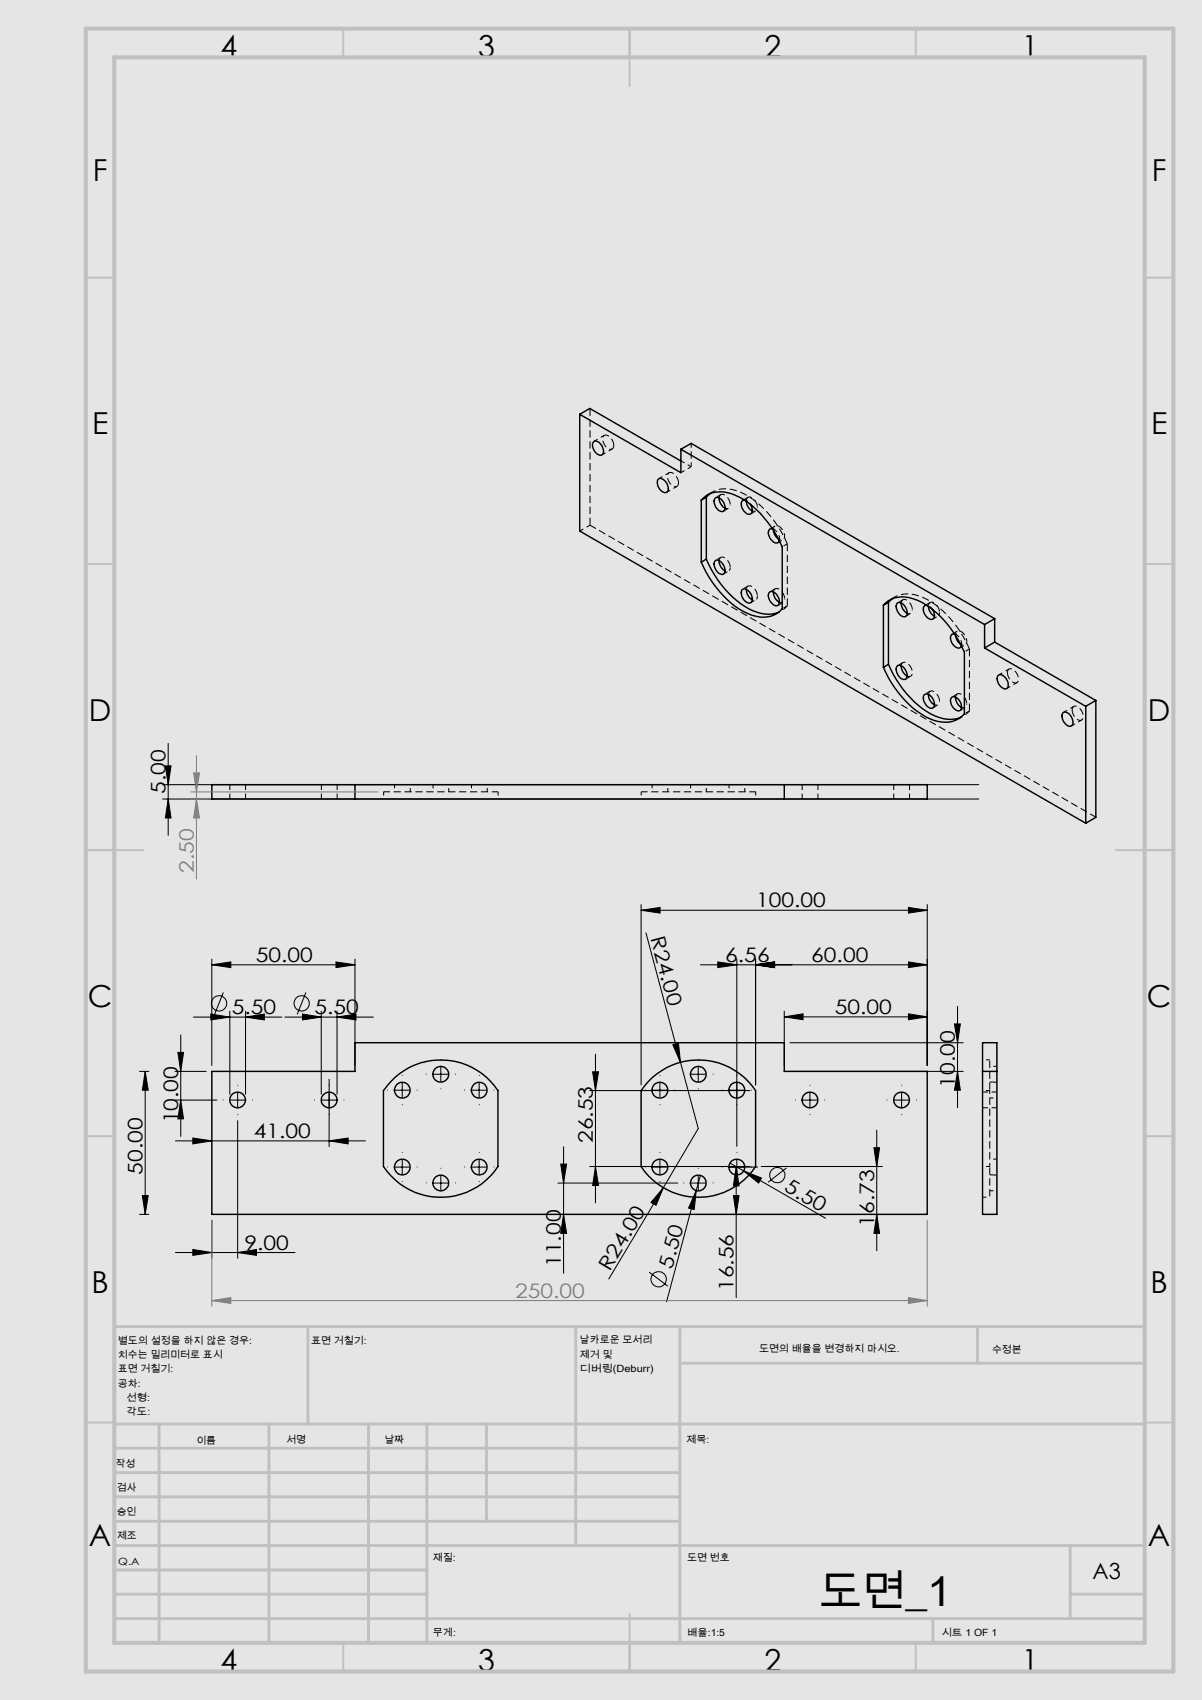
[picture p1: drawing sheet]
<svg xmlns="http://www.w3.org/2000/svg" width="210mm" height="297mm" viewBox="0 0 210 297" stroke-linecap="round" stroke-linejoin="round" font-family="sans-serif">
<path d="M0 0h210v297h-210z" fill="none" stroke="#e6e6db" stroke-width=".18"/>
<path d="M0 0h210v297h-210z" fill="#e6e6db"/>
<g fill="none" stroke="#000" stroke-width=".25">
<path d="M101.3 72.4v20.4l88.4 51M101.3 72.4l17.7 10.2v-4.1M101.3 72.4l1.7-1 16 9.1M103.8 77.1a1.56 1.56 0 0 1 1.6 1.7 .58 .58 0 0 1-.2 .7 .58 .58 0 0 1-.7-.1 1.81 1.81 0 0 1-.9-2.1zM119 78.5l53 30.6M119 78.5l1.8-1 53 30.6M114.9 83.8a.88 .88 0 0 1 1.4 .3l.3 .6a.78 .78 0 0 1 .2 .9 .78 .78 0 0 1-.8 .4 1.89 1.89 0 0 1-1.1-2.2zM122.5 87.4a4.9 4.9 0 0 1 6-.9 17.1 17.1 0 0 1 8.2 9v10.9a4.9 4.9 0 0 1-6 .8 17.2 17.2 0 0 1-8.2-9M122.5 87.4v10.8M123.4 97.7a17.5 17.5 0 0 0 8.2 9 6 6 0 0 0 4.4 .3M123.4 86.9l-.9 .5M123.4 86.9v10.8"/>
<path d="M123.4 97.7l-.9 .5M124 86.3l-.6 .6M124.9 87.1a.68 .68 0 0 1 1.1 .1 1.54 1.54 0 0 1 .4 2.1 1.5 1.5 0 0 1-1.6-1.4zM125 97.9a1.63 1.63 0 0 1 1.7 1.8 .66 .66 0 0 1-.5 .7 .66 .66 0 0 1-.8-.4 1.59 1.59 0 0 1-.4-2.1zM125.6 87a2.11 2.11 0 0 0 1.1 1.8M125.6 97.9a2.11 2.11 0 0 0 1.1 1.9M130 87.3a.91 .91 0 0 0-.4 1.4l.4 .6a.83 .83 0 0 0 1.3 .3 1.57 1.57 0 0 0-.2-1.5M130.4 87.6l.1 .6 .3 .6 .6 .4M134.9 92.4a.66 .66 0 0 0-.6 .3 .66 .66 0 0 0 0 .7l.4 .9a.87 .87 0 0 0 1.4 .4v-.2M135.1 92.7l.3 .8 .6 .7M129.6 103.1a.88 .88 0 0 1 1.4 .3l.3 .6a.78 .78 0 0 1 .1 .9 .78 .78 0 0 1-.7 .4 1.89 1.89 0 0 1-1.1-2.2zM130.4 102.9a2.11 2.11 0 0 0 1 1.9"/>
<path d="M134.5 103.4a1.5 1.5 0 0 1 1.6 1.4 .67 .67 0 0 1-.2 1 .67 .67 0 0 1-.9-.3 1.51 1.51 0 0 1-.5-2.1zM135.1 103.4a2 2 0 0 0 1.1 1.8M154.3 105.7a5 5 0 0 1 6-.8 17.4 17.4 0 0 1 8.2 9v10.8a4.9 4.9 0 0 1-6 .9 17.2 17.2 0 0 1-8.2-9M154.3 105.7v10.9M155.2 116.1a17.5 17.5 0 0 0 8.2 9 5.8 5.8 0 0 0 4.4 .2M155.2 105.2l-.9 .5M155.2 105.2v10.9M155.2 116.1l-.9 .5M155.9 104.6l-.7 .6M156.8 116.3a1.5 1.5 0 0 1 1.7 1.4 .7 .7 0 0 1-.3 1 .7 .7 0 0 1-.9-.3 1.59 1.59 0 0 1-.5-2.1zM156.8 105.3a1.5 1.5 0 0 1 1.7 1.4 .7 .7 0 0 1-.3 1 .7 .7 0 0 1-.9-.2 1.59 1.59 0 0 1-.5-2.2zM157.4 105.3a2.11 2.11 0 0 0 1.1 1.9"/>
<path d="M157.4 116.3a2.11 2.11 0 0 0 1.1 1.8M161.9 105.7h-.1a.86 .86 0 0 0-.4 1.4l.6 .8a.69 .69 0 0 0 1 .3 .69 .69 0 0 0 .2-1l-.3-.7M162.2 105.9l.1 .6 .4 .7 .6 .4M166.8 110.8a.64 .64 0 0 0-.7 .2 .64 .64 0 0 0 0 .7 1.55 1.55 0 0 0 1.6 1.5l.3-.3M166.9 111.1l.3 .8 .6 .6M172 109.1v4.1M172 113.2l17.7 10.2M173.8 112.2l-1.8 1M173.8 112.2l17.7 10.2M173.8 108.1l-1.8 1M173.8 108.1v4.1M174.3 118.1a.88 .88 0 0 1 1.4 .3l.4 1a.69 .69 0 0 1-.2 .9 .69 .69 0 0 1-1-.3l-.6-.8a1.18 1.18 0 0 1 0-1.1z"/>
<path d="M37 137.1h125v2.5h-125zM62 137.1v2.5M137 137.1v2.5M161.4 121.4a.88 .88 0 0 1 1.4 .4l.3 .6a.78 .78 0 0 1 .2 .9 .78 .78 0 0 1-.8 .4 1.96 1.96 0 0 1-1.1-2.3zM162.2 121.3a2.11 2.11 0 0 0 1.1 1.9M166.3 121.8a1.56 1.56 0 0 1 1.7 1.7 .64 .64 0 0 1-.4 .7 .64 .64 0 0 1-.8-.3 1.52 1.52 0 0 1-.5-2.1zM166.9 121.8a2.11 2.11 0 0 0 1.1 1.8M185.7 124.6a.85 .85 0 0 1 1.3 .4l.3 .6a.79 .79 0 0 1 .2 .8 .79 .79 0 0 1-.7 .5 1.87 1.87 0 0 1-1.1-2.3zM189.7 123.4v20.4M191.5 122.4v20.4l-1.8 1M191.5 122.4l-1.8 1M37 187.2h25v-5h75v5h25v25h-125z"/>
<path d="M68.3 188.9a12 12 0 0 1 18.7 1.6v13.3a12 12 0 0 1-20 0v-13.3zM113.3 188.9a12 12 0 0 1 18.7 1.6v13.3a12 12 0 0 1-20 0v-13.3zM171.7 182.2h2.5v30h-2.5zM171.7 187.2h2.5"/>
<circle cx="41.5" cy="192.2" r="1.38"/>
<circle cx="57.5" cy="192.2" r="1.36"/>
<circle cx="70.3" cy="190.5" r="1.39"/>
<circle cx="77" cy="187.7" r="1.37"/>
<circle cx="83.7" cy="190.5" r="1.39"/>
<circle cx="115.3" cy="190.5" r="1.37"/>
<circle cx="122" cy="187.7" r="1.39"/>
<circle cx="128.7" cy="190.5" r="1.37"/>
<circle cx="141.5" cy="192.2" r="1.38"/>
<circle cx="157.5" cy="192.2" r="1.36"/>
<circle cx="70.3" cy="203.9" r="1.39"/>
<circle cx="77" cy="206.7" r="1.36"/>
<circle cx="83.7" cy="203.9" r="1.39"/>
<circle cx="115.3" cy="203.9" r="1.37"/>
<circle cx="122" cy="206.7" r="1.38"/>
<circle cx="128.7" cy="203.9" r="1.37"/>
</g>
<path d="M137.6 95a17.6 17.6 0 0 0-8.2-9 5.2 5.2 0 0 0-5.3 .2M157.5 116.3a.64 .64 0 0 1 .5-.6 .64 .64 0 0 1 .7 .3 1.54 1.54 0 0 1 .4 2.1h-.6M169.4 113.4a17.6 17.6 0 0 0-8.2-9 5.2 5.2 0 0 0-5.3 .2M87 138.3h-20M132 138.3h-20" fill="none" stroke="#000" stroke-width=".18" stroke-dasharray="1.3 .6" stroke-dashoffset=".2" stroke-linecap="butt"/>
<g fill="none" stroke="#000" stroke-width=".18" stroke-dasharray="1.3 .6" stroke-dashoffset=".6" stroke-linecap="butt">
<path d="M105.2 79.5l1.7-1.1M105.6 76.1l-1.8 1M103.1 91.7l-1.8 1.1M116.5 86l1.8-1M116.9 82.6l-1.8 1M120.8 81.5l-1.8 1.1M120.8 81.5l-1.8-1M176.3 116.9l-1.8 1M67 138.3v1.3M68.9 137.1v1.2M71.7 138.3v-1.2M75.7 137.1v1.2"/>
<path d="M78.4 138.3v-1.2M82.4 137.1v1.2M85.1 138.3v-1.2M87 138.3v1.3M112 138.3v1.3M113.9 137.1v1.2M116.7 138.3v-1.2M120.6 137.1v1.2M123.4 138.3v-1.2M127.4 137.1v1.2M130.1 138.3v-1.2M132 138.3v1.3"/>
<path d="M175.9 120.3l1.8-1M187.2 126.8l1.8-1M187.6 123.4l-1.8 1M172.9 190.5h-1.2M172.9 185.2h-1.2M172.9 191.8h1.3M172.9 189h1.3M174.2 189.1h-1.3M174.2 186.3h-1.3M171.7 209.2h1.2M172.9 203.8h-1.2M172.9 205.3h1.3"/>
<path d="M172.9 208h1.3M174.2 202.5h-1.3M174.2 205.3h-1.3"/>
</g>
<path d="M136.2 94.4a1.98 1.98 0 0 0-1.2-2M168 112.8a1.98 1.98 0 0 0-1.2-2.1M40.2 137.1v2.5M42.9 139.6v-2.5M56.2 137.1v2.5M58.9 139.6v-2.5M140.2 137.1v2.5M142.9 139.6v-2.5M156.2 137.1v2.5M158.9 139.6v-2.5M171.7 193.5h2.5M174.2 190.8h-2.5" fill="none" stroke="#000" stroke-width=".18" stroke-dasharray="1.3 .6" stroke-dashoffset=".3" stroke-linecap="butt"/>
<path d="M125.6 97.9a.64 .64 0 0 1 .5-.6 .64 .64 0 0 1 .8 .3l.6 .9 .1 .6M127.6 88.2a1.86 1.86 0 0 0-1.5-1.8 .57 .57 0 0 0-.5 .5M130.4 102.9a.64 .64 0 0 1 .5-.6 .64 .64 0 0 1 .7 .3l.6 .9 .1 .6M137.1 104.6a1.86 1.86 0 0 0-1.5-1.8 .57 .57 0 0 0-.5 .6M159.4 106.5a1.86 1.86 0 0 0-1.5-1.8 .57 .57 0 0 0-.4 .6M164.2 122.5a1.86 1.86 0 0 0-1.5-1.8 .57 .57 0 0 0-.5 .6M168.9 123a1.86 1.86 0 0 0-1.5-1.8 .57 .57 0 0 0-.4 .6M172.9 190.5v-5.3M172.9 209.2v-5.4" fill="none" stroke="#000" stroke-width=".18" stroke-dasharray="1.3 .6" stroke-dashoffset="-.1" stroke-linecap="butt"/>
<path d="M126.7 88.8a.58 .58 0 0 0 .6 0 .58 .58 0 0 0 .3-.6M127.6 99.1a.58 .58 0 0 1-.3 .6 .58 .58 0 0 1-.6 0M130.1 87.3l.4 .2 .6 .6M131.4 89.2a.58 .58 0 0 0 .7 0 .58 .58 0 0 0 .2-.6M132.3 104.1a.58 .58 0 0 1-.2 .6 .58 .58 0 0 1-.7 .1M136.2 105.2a.58 .58 0 0 0 .6 0 .58 .58 0 0 0 .3-.6M158.5 107.1a.58 .58 0 0 0 .7 0 .58 .58 0 0 0 .2-.6M162.9 106.4l-.6-.6-.4-.1M164.2 107a.58 .58 0 0 1-.3 .6 .58 .58 0 0 1-.6 0M163.3 123.1a.58 .58 0 0 0 .6 0 .58 .58 0 0 0 .3-.6M168 123.6a.58 .58 0 0 0 .7 0 .58 .58 0 0 0 .2-.6M172.9 203.8v-13.3" fill="none" stroke="#000" stroke-width=".18" stroke-dasharray="1.3 .6" stroke-dashoffset=".7" stroke-linecap="butt"/>
<path d="M107.2 77.8a1.86 1.86 0 0 0-1.4-1.8 .86 .86 0 0 0-.4 1.3l.4 .6a.78 .78 0 0 0 .6 .6 .78 .78 0 0 0 .8-.4v-.3M103.1 91.7v-20.4M118.5 84.3a1.86 1.86 0 0 0-1.4-1.8 .86 .86 0 0 0-.4 1.4l.4 .6a.78 .78 0 0 0 .7 .5 .78 .78 0 0 0 .7-.4v-.3M137.6 105.8v-10.8M176 117.5a1.86 1.86 0 0 0 1.5 1.8 .86 .86 0 0 0 .3-1.3l-.3-.6a.78 .78 0 0 0-.7-.6 .78 .78 0 0 0-.8 .4v.3M169.4 124.2v-10.8M187.3 124a1.86 1.86 0 0 0 1.5 1.9 .86 .86 0 0 0 .3-1.4l-.3-.6a.78 .78 0 0 0-.7-.5 .78 .78 0 0 0-.8 .4v.2" fill="none" stroke="#000" stroke-width=".18" stroke-dasharray="1.3 .6" stroke-linecap="butt"/>
<path d="M103.1 91.7l88.4 51.1" fill="none" stroke="#000" stroke-width=".18" stroke-dasharray="1.3 .6" stroke-dashoffset=".1" stroke-linecap="butt"/>
<g fill="none" stroke="#000" stroke-width=".18" stroke-dasharray="1.3 .6" stroke-dashoffset=".5" stroke-linecap="butt">
<path d="M120.8 77.5v4M124.5 85.9l-.9 .6M125.9 86.4l-.9 .5M125.9 97.4l-.9 .5M126.4 89.3l.9-.5M130.7 86.9l-.9 .5M131.2 89.8l.9-.5M135.4 91.9l-.9 .5M135.9 94.8l.9-.5M137.6 95l-.9 .5M126.4 100.3l.9-.5M130.7 102.4l-.9 .5"/>
<path d="M131.2 105.3l.9-.5M135.4 102.9l-.9 .5M135.6 107.2l.9-.5M135.9 105.8l.9-.6M137.6 105.8l-.9 .6M156.3 104.3l-.9 .5M157.7 104.8l-.8 .5M157.7 115.8l-.8 .5M158.2 107.7l.9-.5M158.2 118.6l.9-.5M162.5 105.3l-.9 .5M163 108.1l.9-.5"/>
<path d="M167.2 110.3l-.8 .5M167.7 113.2l.9-.5M169.4 113.4l-.9 .5M162.5 120.8l-.9 .5M163 123.7l.9-.6M167.2 121.2l-.8 .5M167.4 125.6l.9-.5M167.7 124.1l.9-.5M169.4 124.2l-.9 .5"/>
</g>
<path d="M136 107l.6-.4 1-.8M167.8 125.3l.7-.3 .9-.8" fill="none" stroke="#000" stroke-width=".18" stroke-dasharray="1.3 .6" stroke-dashoffset="1" stroke-linecap="butt"/>
<path d="M135.1 92.6a.66 .66 0 0 1 .4-.8 .66 .66 0 0 1 .9 .4l.6 .8 .1 .7M137.1 93.7a.61 .61 0 0 1-.4 .6 .61 .61 0 0 1-.7-.2M167 111a.66 .66 0 0 1 .4-.8 .66 .66 0 0 1 .8 .3l.6 .9 .1 .6M168.9 112a.61 .61 0 0 1-.3 .7 .61 .61 0 0 1-.8-.2" fill="none" stroke="#000" stroke-width=".18" stroke-dasharray="1.3 .6" stroke-dashoffset=".8" stroke-linecap="butt"/>
<path d="M132.3 88.6a1.86 1.86 0 0 0-1.4-1.8 .61 .61 0 0 0-.5 .8M162.2 105.9a.65 .65 0 0 1 .4-.7 .65 .65 0 0 1 .8 .3l.6 .9 .2 .6" fill="none" stroke="#000" stroke-width=".18" stroke-dasharray="1.3 .6" stroke-dashoffset="-.2" stroke-linecap="butt"/>
<g fill="none" stroke="#000" stroke-width=".18">
<path d="M28.4 137.1h142.6M28.4 139.6h142.6M28.9 133.8h1l-.5 3.3zM29.4 129.9v16M29.4 139.6l.5 3.3h-1zM112 159l3.3-.5v1zM112 158v31.5M112 159h50M158.7 158.5l3.3 .5-3.3 .5zM162 158v28.2M33.8 177.7h15.4M36.8 177.2l3.3 .5-3.3 .5z"/>
<path d="M37 168.6l3.3-.5v.9zM37 167.6v18.6M37 168.6h25M39 173.4l-1.5 3.8M40.1 176.7v14.5M42.9 177.7l3.3-.5v1zM42.9 176.7v14.5M49.8 177.7h15.4M52.8 177.2l3.3 .5-3.3 .5zM53.4 173.4l-1.5 3.8M56.1 176.7v14.5M58.7 168.1l3.3 .5-3.3 .4z"/>
<path d="M58.9 177.7l3.3-.5v1zM58.9 176.7v14.5M62 167.6v18.6M112.9 163l6 22.6M122.4 168.6h39.6M125.4 168.1l3.3 .5-3.3 .4zM128.7 167.6v32.7M132 168.6l3.3-.5v.9zM132 167.6v21.9M137 177.7l3.3-.6v1zM137 176.7v9.5M137 177.7h25"/>
<path d="M158.7 177.1l3.3 .6-3.3 .4zM158.7 168.1l3.3 .5-3.3 .4zM166.8 178.9h1l-.5 3.3zM167.3 175.8v17.7M24.4 187.2h1.6M25.4 187.2v25M25.4 187.2l.5 3.3h-1zM30.6 192.2h7.3M30.6 187.2h5.4M30.7 199.3h33.2M31.1 183.9h1l-.5 3.3zM31.6 192.2l.5 3.3h-1z"/>
<path d="M31.6 180.8v17.7M33.7 198.8l3.3 .5-3.3 .5zM40.3 192.2h2.5M41.5 190.9v2.5M41.5 195.8v24M56.3 192.2h2.5M57.5 199.3l3.3-.5v1zM57.5 188.6v11.7M69 190.5h2.5M70.3 189.2v2.5M75.7 187.7h2.5M77 186.4v2.5"/>
<path d="M82.5 190.5h2.5M83.7 189.2v2.5M103 190.5h28M103.5 187.3h1.1l-.6 3.2zM104 184.2v25.9M114.1 190.5h2.4M115.3 189.2v2.5M117.5 182.5l1-.2 .4 3.3zM118.9 185.6l3.1 11.6-6.1 10.3M120.8 187.7h2.5M122 186.4v2.5M127.5 190.5h2.5"/>
<path d="M138 187.2h30.3M138 182.2h30.3M140.3 192.2h2.5M141.5 190.9v2.5M153.2 197.4v21.1M156.2 192.2h2.5M157.5 190.9v2.5M167.3 187.2l.5 3.3h-1zM24.4 212.2h1.6M24.9 208.9h1l-.5 3.3zM30.7 218.8h20.8M33.7 218.3l3.3 .5-3.3 .5z"/>
<path d="M37 213.2v6.6M41.5 218.8l3.3-.5v1zM69 203.9h2.5M70.3 202.6v2.5M75.7 206.7h2.5M77 205.4v2.5M82.5 203.9h2.5M83.7 202.6v2.5M97.5 206.7h20.9M98 203.4h1l-.5 3.3zM98.5 200.3v22.2M98.5 212.2l.5 3.3h-1z"/>
<path d="M103 203.8h28M104 203.8l.6 3.3h-1.1zM114.1 203.9h2.4M115.3 202.6v2.5M115.9 207.5l-1.3 3.1-.9-.5zM115.9 207.5l-9.5 15.9M120.8 206.7h2.5M121.6 208l-.3 3.3-1-.2zM121.6 208l-5.1 19.4M122 205.4v2.5M122.4 205.3l-.8 2.7M127.5 203.9h4.9"/>
<path d="M127.5 203.2l2.4 1.4M128.1 208.9h1l-.5 3.3zM128.6 203.9v22.8M128.6 203.9l.5 3.3h-1zM128.7 202.6v2.5M129.9 204.6l3.1 1.2-.5 .9zM129.9 204.6l14.3 8.2M133 203.8h21.2M137.4 204l-3.2 2.5M152.7 200.5h1l-.5 3.3zM153.2 212.2l.5 3.3h-1zM113.4 222.2l3.3 2.5"/>
<circle cx="38.3" cy="175.3" r="1.34"/>
<circle cx="52.7" cy="175.3" r="1.34"/>
<circle cx="135.8" cy="205.3" r="1.32"/>
<circle cx="115.1" cy="223.5" r="1.34"/>
</g>
<path d="M33.3 138.4h32.7M33.3 139.6h2.7M33.8 135h1.1l-.6 3.4zM34.3 139.6l.6 3.3h-1.1zM34.3 132v21.6M37 213.2v15M162 213.2v15M37 227.2l3.3-.5v1zM37 227.2h125M158.7 226.7l3.3 .5-3.3 .5z" fill="none" stroke="#808080" stroke-width=".18"/>
<g fill="none" stroke="#000" stroke-width=".18" stroke-dasharray="15.2 1.3 1.3 1.3" stroke-linecap="butt">
<path d="M39 192.2h-.1M41.5 189.7v-.2M41.5 194.7v.1M44 192.2h.2M55 192.2h-.1M57.5 189.7v-.2M57.5 194.7v.1M60 192.2h.2M67.8 190.4h-.1M70.3 187.9v-.1M70.3 192.9v.2M72.8 190.4h.1"/>
<path d="M74.5 187.7h-.1M77 185.2v-.2M77 190.2v.1M79.5 187.7h.2M81.2 190.4h-.1M83.7 187.9v-.1M83.7 192.9v.2M86.2 190.4h.2M112.8 190.4h-.1M115.3 187.9v-.1M115.3 192.9v.2M117.8 190.4h.1"/>
<path d="M119.5 187.7h-.1M122 185.2v-.2M122 190.2v.1M124.5 187.7h.1M126.2 190.4h-.1M128.7 187.9v-.1M128.7 192.9v.2M131.2 190.4h.2M139 192.2h-.1M141.5 189.7v-.2M141.5 194.7v.1M144 192.2h.2"/>
<path d="M155 192.2h-.1M157.5 189.7v-.2M157.5 194.7v.1M160 192.2h.2M67.8 203.9h-.1M70.3 201.4v-.1M70.3 206.4v.1M72.8 203.9h.1M74.5 206.7h-.1M77 204.2v-.2M77 209.2v.1M79.5 206.7h.2"/>
<path d="M81.2 203.9h-.1M83.7 201.4v-.1M83.7 206.4v.1M86.2 203.9h.2M112.8 203.9h-.1M115.3 201.4v-.1M115.3 206.4v.1M117.8 203.9h.1M119.5 206.7h-.1M122 204.2v-.2M122 209.2v.1M124.5 206.7h.1"/>
<path d="M126.2 203.9h-.1M128.7 201.4v-.1M128.7 206.4v.1M131.2 203.9h.2"/>
</g>
<g fill="none" stroke="#c0c0c0" stroke-width=".35">
<path d="M60 5v5M110 5v10M160 5v5M15 48.5h5M200 48.5h5M15 98.5h5M200 98.5h5M15 148.5h10M195 148.5h10M15 198.5h5M200 198.5h5M15 248.5h5"/>
<path d="M200 248.5h5M60 287v5M110 282v10M160 287v5"/>
</g>
<g fill="none" stroke="#c0c0c0" stroke-width=".5">
<path d="M53.8 231.8v17M100.6 231.8v38.2M118.8 231.8v55.2M118.8 238.2h81.2M170.8 231.8v6.4M200 231.8h-180v55.2M20 248.8h180M20 257.3h98.8M20 253h98.8M27.8 248.8v38.2M47 248.8v38.2M64.4 248.8v38.2"/>
<path d="M74.6 248.8v38.2M85 248.8v17M20 265.8h98.8M20 261.5h98.8M20 278.5h54.6M20 274.3h54.6M20 270h180M187 278.5h13M187 270v12.8M20 282.8h180M163 282.8v4.2"/>
</g>
<path d="M15 5h190v287h-190zM20 10h180v277h-180z" fill="none" stroke="#c0c0c0" stroke-width=".7"/>
<g fill="#000">
<path d="M117.5 182.5l1-.2 .4 3.3zM115.9 207.5l-1.3 3.1-.9-.5zM121.6 208l-.3 3.3-1-.2zM129.9 204.6l3.1 1.2-.5 .9z"/>
<path d="M58.7 168.1l3.3 .5-3.3 .4zM37 168.6l3.3-.5v.9z"/>
<path d="M132 168.6l3.3-.5v.9zM158.7 168.1l3.3 .5-3.3 .4zM125.4 168.1l3.3 .5-3.3 .4zM132 168.6l3.3-.5v.9z"/>
<path d="M137 177.7l3.3-.6v1zM158.7 177.1l3.3 .6-3.3 .4zM112 159l3.3-.5v1zM158.7 158.5l3.3 .5-3.3 .5zM52.8 177.2l3.3 .5-3.3 .5zM58.9 177.7l3.3-.5v1zM36.8 177.2l3.3 .5-3.3 .5zM42.9 177.7l3.3-.5v1z"/>
<path d="M25.4 187.2l.5 3.3h-1zM24.9 208.9h1l-.5 3.3zM152.7 200.5h1l-.5 3.3zM153.2 212.2l.5 3.3h-1zM128.6 203.9l.5 3.3h-1zM128.1 208.9h1l-.5 3.3zM98 203.4h1l-.5 3.3zM98.5 212.2l.5 3.3h-1zM28.9 133.8h1l-.5 3.3zM29.4 139.6l.5 3.3h-1z"/>
<path d="M103.5 187.3h1.1l-.6 3.2zM104 203.8l.6 3.3h-1.1z"/>
<path d="M167.3 187.2l.5 3.3h-1zM166.8 178.9h1l-.5 3.3zM31.6 192.2l.5 3.3h-1zM31.1 183.9h1l-.5 3.3z"/>
<path d="M41.5 218.8l3.3-.5v1zM33.7 218.3l3.3 .5-3.3 .5zM57.5 199.3l3.3-.5v1zM33.7 198.8l3.3 .5-3.3 .5z"/>
</g>
<g fill="#808080">
<path d="M37 227.2l3.3-.5v1zM158.7 226.7l3.3 .5-3.3 .5z"/>
<path d="M33.8 135h1.1l-.6 3.4zM34.3 139.6l.6 3.3h-1.1z"/>
</g>
<text font-size="7.4" x="143" y="280.5">도면_1</text>
<g font-size="5.3">
<text x="38.5" y="9.9">4</text>
<text x="83.5" y="9.9">3</text>
<text x="133.6" y="9.9">2</text>
<text x="178.6" y="9.9">1</text>
<text x="16.2" y="31.6">F</text>
<text x="201.2" y="31.6">F</text>
<text x="16.1" y="75.9">E</text>
<text x="201.1" y="75.9">E</text>
<text x="15.5" y="125.9">D</text>
<text x="200.5" y="125.9">D</text>
<text x="15.4" y="175.9">C</text>
<text x="200.4" y="175.9">C</text>
<text x="16" y="225.9">B</text>
<text x="201" y="225.9">B</text>
<text x="15.5" y="270.1">A</text>
<text x="200.5" y="270.1">A</text>
<text x="38.5" y="291.9">4</text>
<text x="83.5" y="291.9">3</text>
<text x="133.6" y="291.9">2</text>
<text x="178.6" y="291.9">1</text>
</g>
<text font-size="3.9" x="190.9" y="275.8">A3</text>
<g font-size="3.5">
<text x="28.9" y="138.7" transform="rotate(-90 28.9 138.7)">5.00</text>
<text x="132.1" y="158.5">100.00</text>
<text x="113.6" y="163.9" transform="rotate(75 113.6 163.9)">R24.00</text>
<text x="44.7" y="168">50.00</text>
<text x="126.7" y="168">6.56</text>
<text x="141.7" y="168">60.00</text>
<text x="40.5" y="177.1">5.50</text>
<text x="54.9" y="177.1">5.50</text>
<text x="145.8" y="177.1">50.00</text>
<text x="166.8" y="190" transform="rotate(-90 166.8 190)">10.00</text>
<text x="31.1" y="196.3" transform="rotate(-90 31.1 196.3)">10.00</text>
<text x="44.4" y="198.8">41.00</text>
<text x="103.6" y="199.7" transform="rotate(-90 103.6 199.7)">26.53</text>
<text x="24.9" y="205.2" transform="rotate(-90 24.9 205.2)">50.00</text>
<text x="136.8" y="208" transform="rotate(30 136.8 208)">5.50</text>
<text x="152.7" y="214.3" transform="rotate(-90 152.7 214.3)">16.73</text>
<text x="42.7" y="218.3">9.00</text>
<text x="98" y="221.3" transform="rotate(-90 98 221.3)">11.00</text>
<text x="117.4" y="221.8" transform="rotate(-75 117.4 221.8)">5.50</text>
<text x="106.5" y="222.2" transform="rotate(-59 106.5 222.2)">R24.00</text>
<text x="128.1" y="225.6" transform="rotate(-90 128.1 225.6)">16.56</text>
</g>
<g font-size="3.5" fill="#808080">
<text x="33.9" y="152.4" transform="rotate(-90 33.9 152.4)">2.50</text>
<text x="90" y="226.7">250.00</text>
</g>
<g font-size="1.7">
<text x="20.6" y="234.8">별도의 설정을 하지 않은 경우:</text>
<text x="20.6" y="237.3">치수는 밀리미터로 표시</text>
<text x="20.6" y="239.8">표면 거칠기:</text>
<text x="54.4" y="234.8">표면 거칠기:</text>
<text x="101.3" y="234.7">날카로운 모서리</text>
<text x="101.3" y="237.2">제거 및</text>
<text x="101.3" y="239.7">디버링(Deburr)</text>
<text x="132.6" y="236.2">도면의 배율을 변경하지 마시오.</text>
<text x="173.3" y="236.4">수정본</text>
<text x="20.6" y="242.3">공차:</text>
<text x="22.1" y="244.8">선형:</text>
<text x="22.1" y="247.3">각도:</text>
<text x="20.2" y="256.3">작성</text>
<text x="34.3" y="252.2">이름</text>
<text x="50" y="252.1">서명</text>
<text x="67.2" y="252.1">날짜</text>
<text x="120" y="252.1">제목:</text>
<text x="20.4" y="260.5">검사</text>
<text x="20.4" y="264.6">승인</text>
<text x="20.5" y="269">제조</text>
<text x="20.7" y="273.3">Q.A</text>
<text x="75.6" y="272.7">재질:</text>
<text x="120.1" y="272.7">도면 번호</text>
<text x="75.6" y="285.7">무게:</text>
<text x="120.1" y="285.8">배율:1:5</text>
<text x="164.5" y="285.8">시트 1 OF 1</text>
</g>
</svg>
